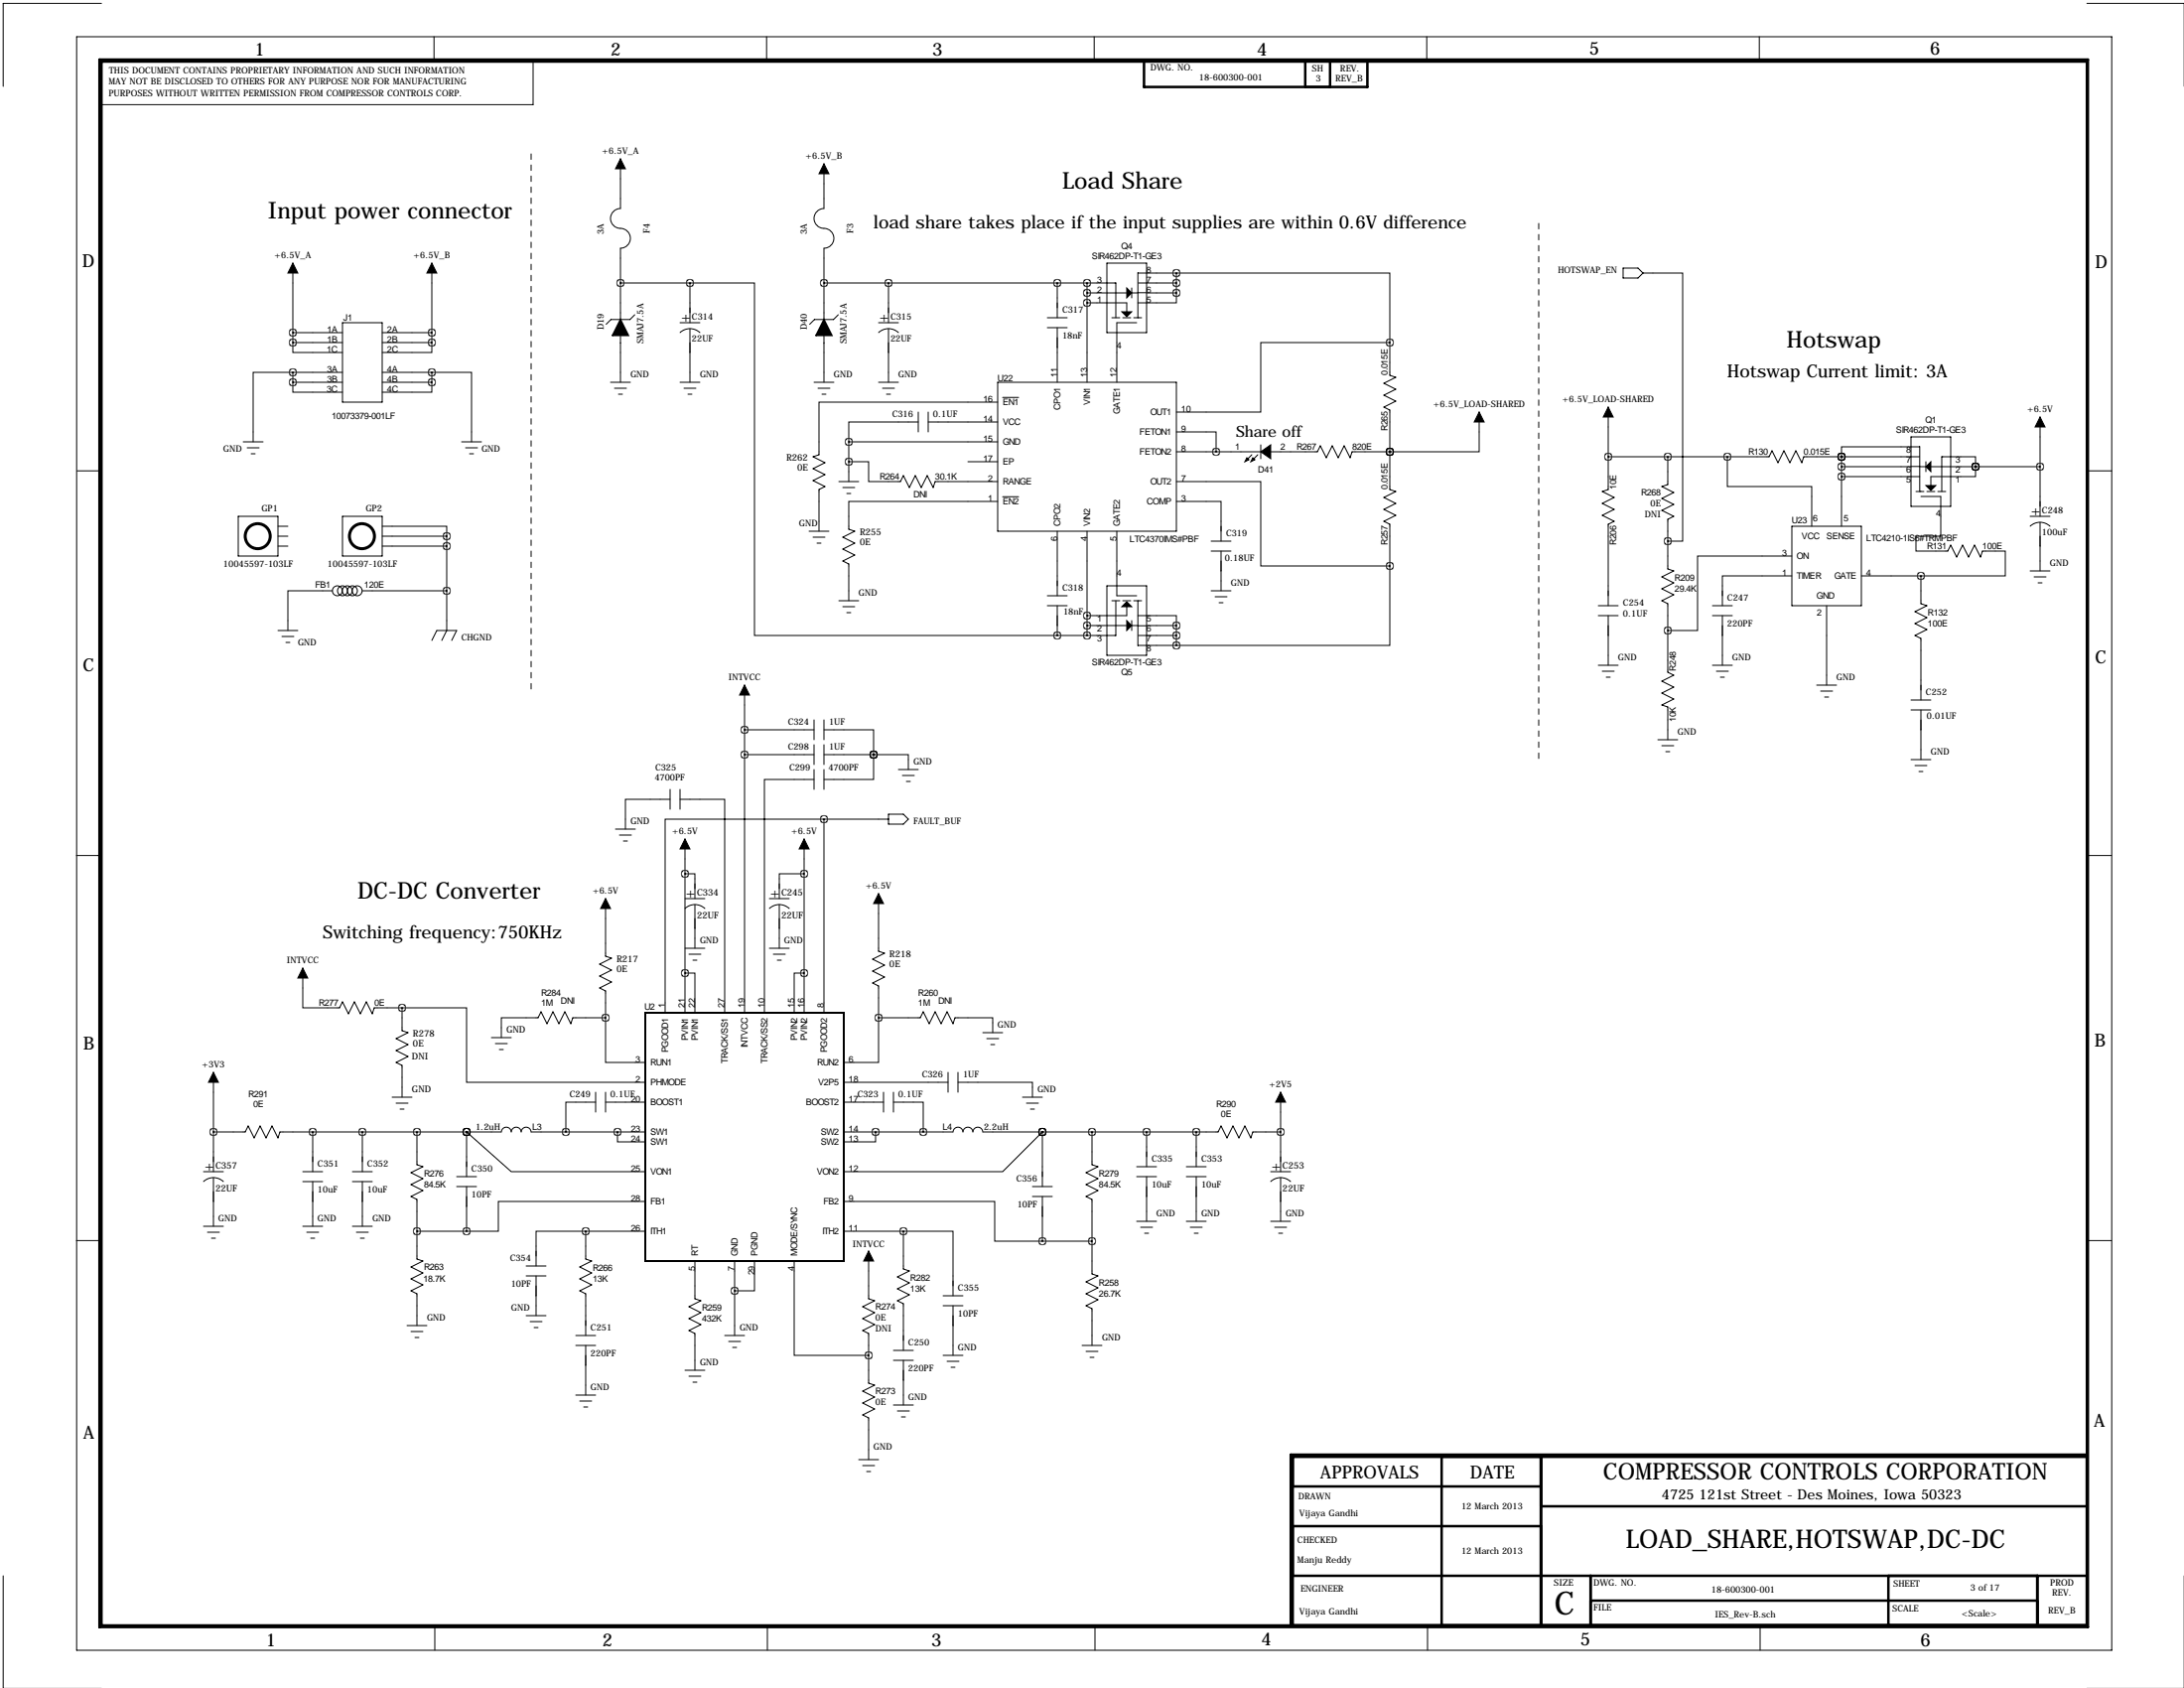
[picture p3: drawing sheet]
<svg xmlns="http://www.w3.org/2000/svg" width="559mm" height="432mm" viewBox="0 0 559 432" stroke-linecap="round" stroke-linejoin="round" font-family="sans-serif">
<g fill="none" stroke="#000" stroke-width=".25">
<path d="M19.6 9.4h520.7v412.7h-520.7zM26 .9h-25.2v21.2M111 9.4v6.3M143.6 15.7h-7.2v11.1h-110.8M196.1 9.4v6.3M280 9.4v6.3M365 9.4v6.3M450.1 9.4v6.3M534 .9h24.8M158.7 40.6v12.7a2.6 2.6 0 0 0-2.5 2.9 2.6 2.6 0 0 0 3.1 2.3 2.54 2.54 0 0 1 2 2.8 2.54 2.54 0 0 1-2.6 2.2v18.2M210.8 41.9v11.4a2.6 2.6 0 0 0-2.5 2.9 2.6 2.6 0 0 0 3.1 2.3 2.54 2.54 0 0 1 1.9 2.8 2.54 2.54 0 0 1-2.5 2.2v18.2M74.9 67.3v20.3"/>
<path d="M110.5 67.3v20.3M158.7 72.4h17.8M176.5 72.4h16.5v90.2h77.5M176.5 72.4v10.2M210.8 72.4h74.7v8.9M227.3 72.4v10.2M270.5 72.4v8.9M278.1 72.4v25.4M278.1 74.9h10.2M278.1 77.5h10.2v2.5M283.2 67.3h10.2v17.8h-10.2zM289.6 74.9h1.5"/>
<path d="M289.6 73.7v2.5M291.1 69.7v11.6M291.1 74.9h2.3M291.2 72.4h9.8M291.2 69.8h9.8M293.4 74.9h7.6M301 69.8h54.6v17.8M301 74.9v2.6h-9.9M301 69.8v5.1M415.3 68.6h3.8l1.3 1.2-1.3 1.3h-3.8zM420.4 69.8h10.1v68.6h-3.8M74.9 95.2h-10.1v17.8"/>
<path d="M74.9 97.8v2.5h12.7M74.9 87.6v2.6h12.7M74.9 85.1h12.7M74.9 87.6h12.7M74.9 95.2h12.7M74.9 97.8h12.7M74.9 95.2v2.6M87.6 82.6h10.2v20.3h-10.2zM97.8 85.1h12.7M97.8 87.6h12.7M97.8 95.2h12.7M97.8 97.8h12.7"/>
<path d="M110.5 95.2h10.1v17.8M110.5 97.8v2.5h-12.7M110.5 87.6v2.6h-12.7M110.5 95.2v2.6M156.2 97.8h5.1M157.2 99.3h3.1M158.7 85.8v12M162.4 80.5l-1.2 1.2h-4.9l-1.2 1.3M174 82.6h5.1M174 97.8h5.1M174 85.1a3.7 3.7 0 0 1 5.1 0M175 99.3h3.1"/>
<path d="M176.5 84.1v13.7M208.3 97.8h5.1M209.3 99.3h3M210.8 85.8v12M214.5 80.5l-1.2 1.2h-4.9l-1.2 1.3M224.8 82.6h5.1M224.8 97.8h5.1M224.8 85.1a3.7 3.7 0 0 1 5.1 0M225.8 99.3h3.1M227.3 84.1v13.7M255.3 97.8h45.7v38.1h-45.7zM268 81.3h5"/>
<path d="M268 83.8h5M270.5 83.8v14M284.5 81.3h2M287.3 81.3h2M290.1 81.3h2M290.8 82.6h-5v15.2M291.1 81.2h.1M355.6 87.6h-33v17.8h-21.6M355.6 87.6v8.4l1.5 .5-3 1.5 3 1.6-3 1.5 3 1.5-3 1.5 1.5 .8v20.3l1.5 .5-3 1.6 3 1.5-3 1.5 3 1.5-3 1.5 1.5 .8v10.7M62.2 113h5.1M63.2 114.6h3.1M64.3 116.1h1"/>
<path d="M118.1 113h5.1M119.1 114.6h3.1M120.1 116.1h1.1M158.2 100.8h1.1M176 100.8h1M210.3 100.8h1M217.2 118.1h5v5.1h8.2l.7-1.5 1.6 3 1.5-3 1.5 3 1.5-3 1.6 3 .5-1.5h16M217.2 113h38.1M217.2 113v10.2M226.8 100.8h1M234.9 107.9h-17.7v5.1M234.9 105.4v5.1"/>
<path d="M237.5 107.9h17.8M237.5 105.4v5.1M247.6 118.1h7.7M255.3 102.9h-45.8v13.4l-1.5 .5 3.1 1.6-3.1 1.5 3.1 1.5-3.1 1.5 3.1 1.6-1.6 .7v10.7M256.5 101.7h4.1M301 110.5h10.1v5.1M301 115.6h21.6M320.3 116.3l-1.5 1.6M321.8 116.3l-1.5 1.6M322.6 113.8v3.5M325.1 115.6h12l.7-1.6 1.5 3.1 1.6-3.1 1.5 3.1 1.5-3.1 1.5 3.1 .5-1.5h9.7M355.6 115.6h.1"/>
<path d="M378.5 105.4v10.2h-22.9M411.5 116.8h41.1l.8-1.5 1.5 3.1 1.5-3.1 1.6 3.1 1.5-3.1 1.5 3.1 .5-1.6h29.6M411.5 104.1v21.1l-1.5 .5 3 1.6-3 1.5 3 1.5-3 1.5 3 1.5-1.5 .8v20.8M426.7 116.8v7.2l-1.5 .5 3 1.5-3 1.5 3 1.5-3 1.6 3 1.5-1.5 .7v12.7l1.5 .5-3 1.6 3 1.5-3 1.5 3 1.5-3 1.6 1.5 .7v17.6l1.5 .7-3 1.5 3 1.6-3 1.5 3 1.5-3 1.5 1.5 .5v8.4M442 116.8v7.7h21.5v10.1M471.2 116.8h.1M471.2 116.8v17.8M471.2 119.4h17.7M488.9 111.8h10.2v17.7h-10.2zM488.9 119.3h2.3M491.1 114.2l-19.9 .1v2.5M491.2 114.2v11.5"/>
<path d="M491.2 119.4h1.6M492.8 118.1v2.5M494 119.4h28M505.5 119.4h.1M505.5 119.4v2.5h-11.5v2.6M505.5 119.4v-2.6h-8.7v8.9M522 106.7v25.4M19.7 120.4h6.4M61 132.1h10.1v10.1h-10.1zM71.1 137.2h2.6M71.1 134.6h2.6M71.1 139.7h2.6"/>
<path d="M87.6 132.1h10.2v10.1h-10.2zM97.8 134.6h16.5v2.6M97.8 137.2h16.5M97.8 139.7h16.5M114.3 137.2v24.1l-1.3 2.5M207 135.9h5.1M208 137.4h3.1M209 138.9h1.1M214.6 123.2h5.1M215.6 124.7h3.1M216.7 126.2h1M255.3 128.3h-38.1v7.1l1.5 .5-3.1 1.5 3.1 1.5-3.1 1.6 3.1 1.5-3.1 1.5 1.6 .8v9.4"/>
<path d="M256.5 127.1h4.1M270.5 135.9v16.5M278.1 135.9v26.7M285.8 135.9v16.5h5M301 123.2h21.6v21.6h33M301 128.3h11.4v10.1M309.9 138.4h5.1M458.5 134.6h17.7v20.3h-17.7zM471.2 121.9h20M490.2 125.7h2.1M491.2 125.7h.1M491.5 127h5.1v10.2h-6.4v3.8h8.1l.8-1.6 1.5 3.1 1.6-3.1 1.5 3.1 1.5-3.1 1.5 3.1 .5-1.5h5.9v6.3h-21.6"/>
<path d="M493 125.7h2M495.8 125.7h2M519.4 132.1h5.1M519.4 134.6a3.7 3.7 0 0 1 5.1 0M522 133.6v12.4M533.9 120.4h6.4M85.1 151.1h-11.4v10.2M92.7 151.1h21.6M214.6 153.7h5.1M215.6 155.2h3.1M216.7 156.7h1M268 152.4h5"/>
<path d="M268 154.9h5M270.5 154.9v7.7M283.2 149.9h10.2v17.7h-10.2zM284.5 153.7h2M285.5 153.7v8.9h-15M287.3 153.7h2M288.3 154.9v2.6h-10.2M289.6 158.8v2.5M290.1 153.7h2M291.1 153.7h.1M291.1 157.5h9.9v2.5M291.1 153.7v11.5"/>
<path d="M309.9 141h5.1M309.9 151.1h5.1M310.9 152.7h3M311.9 154.2h1M312.4 141v10.1M355.6 144.8v20.3h-54.6M408.9 154.9h5.1M408.9 157.5h5.1M411.5 157.5v12.7M438.1 154.9h5.1M438.1 157.5h5.1M440.7 157.5v12.7"/>
<path d="M458.5 147.3h-17.8v7.6M458.5 142.2h-24.2v19.1h-7.6M467.4 154.9v20.4M476.2 147.3h15.3M491.5 147.3v7.1l1.5 .5-3 1.6 3 1.5-3 1.5 3 1.5-3 1.6 1.5 .7v15.8M519.4 146h5.1M520.4 147.6h3.1M521.5 149.1h1M71.1 161.3h5.1M72.1 162.8h3.1M73.2 164.3h1M110.5 163.8l1.3-2.5h5l-1.2 2.5"/>
<path d="M190.5 175.3v83.8M278.1 160h10.2M289.6 160h1.5M291.1 160.1h2.3M291.2 162.6h9.8M293.4 160h7.6M301 160v5.1M301 165.1l-9.8 .1M408.9 170.2h5.1M410 171.7h3M411 173.2h1M438.1 170.2h5.1"/>
<path d="M439.2 171.7h3M440.2 173.2h1M464.8 175.3h5.1M465.8 176.8h3.1M466.9 178.3h1M488.9 179.1h5.1M190.5 193h17.8M190.5 186.7h17.8M208.3 199.4h-12.7v59.7M208.3 184.1v5.1M208.3 190.5v5.1M208.3 196.8v5.1"/>
<path d="M210.8 186.7h12.7v6.3M210.8 184.1v5.1M210.8 190.5v5.1M210.8 196.8v5.1M210.8 193h12.7M223.5 193h.1M223.5 193v6.4h-12.7M223.5 193h8.9v3.8M229.9 196.8h5M230.9 198.4h3M231.9 199.9h1M424.2 189.2h5.1"/>
<path d="M425.2 190.8h3M426.2 192.3h1M488.9 181.6h5.1M488.9 194.3h5.1M490 195.8h3M491 197.4h1M491.5 181.6v12.7M19.6 218.8h6.4M157.5 212.1h5.1M158.5 213.6h3M159.5 215.1h1M171.4 204.5h-11.4v7.6"/>
<path d="M171.4 201.9v5.1M174 204.5h11.4v54.6M174 201.9v5.1M175.3 214.6v44.5M205.7 214.6v44.5M210.8 209.5h-40.6v49.6M210.8 209.5v49.6M210.8 209.5h16.5M227.3 208.3h3.8l1.3 1.2-1.3 1.3h-3.8zM533.8 218.8h6.4M154.9 229.9v14.7l1.6 .5-3.1 1.5 3.1 1.6-3.1 1.5 3.1 1.5-3.1 1.5 1.5 .8v6.8M175.3 223.5h2.5v6.4"/>
<path d="M175.3 229.9h5M175.3 232.4a3.7 3.7 0 0 1 5 0M177.8 231.4v11.2M196.8 229.9h5.1M196.9 232.4a3.7 3.7 0 0 1 5 0M199.4 231.4v11.2M205.7 223.5h-6.3v6.4M224.8 228.6v14.7l1.5 .5-3 1.6 3 1.5-3 1.5 3 1.5-3 1.6 1.5 .7v8.1M77.5 247.6v10.2h9.4l.7-1.5 1.6 3 1.5-3 1.5 3 1.5-3 1.5 3 .6-1.5h7.1M102.9 257.8h16.5v19.1h45.7M102.9 257.8v5.9l1.5 .5-3.1 1.5 3.1 1.5-3.1 1.5 3.1 1.6-3.1 1.5 1.6 .7v8.2M175.3 248.9h2.5v10.2"/>
<path d="M175.3 242.6h5M176.3 244.1h3M177.3 245.6h1M196.8 242.6h5.1M197.9 244.1h3M198.9 245.6h1M205.7 248.9h-2.5v10.2M54.6 274.3v25.4M125.7 265.4h5.1M126.7 267h3.1M127.8 268.5h1M152.4 279.4v5.1"/>
<path d="M154.9 260.3v11.5h10.2M154.9 260.3h-8.3l-.6 1.6-1.5-3.1-1.5 3.1-1.5-3.1-1.5 3.1-1.6-3.1-.7 1.5h-9.4v5.1M154.9 279.4v5.1M215.9 276.9h26.7M224.8 260.3v11.5h-8.9M224.8 260.3h10.7l.7-1.5 1.5 3.1 1.6-3.1 1.5 3.1 1.5-3.1 1.5 3.1 .5-1.6h9.7v3.9M226.1 279.4v5.1M228.6 279.4v5.1M242.6 274.3v5.1M245.1 276.9h19.1v3.8M245.1 274.3v5.1M251.5 264.2h5"/>
<path d="M252.5 265.7h3M253.5 267.2h1M327.7 279.4v20.3M52.1 299.7h5M54.6 289.6h8.1l.8-1.6 1.5 3.1 1.5-3.1 1.6 3.1 1.5-3.1 1.5 3.1 .5-1.5 56.7-.1a1.27 1.27 0 0 1 1.2-1.2 1.27 1.27 0 0 1 1.3 1.2 1.27 1.27 0 0 1 1.3-1.2 1.27 1.27 0 0 1 1.3 1.2 1.27 1.27 0 0 1 1.2-1.2 1.27 1.27 0 0 1 1.3 1.3h29.2M77.5 299.7h5M80 289.6v10.1M90.2 299.7h5M92.7 289.6v10.1M100.3 280.7h5.1M101.3 282.2h3.1M102.4 283.7h1"/>
<path d="M106.7 289.6v8.3l1.5 .5-3 1.6 3 1.5-3 1.5 3 1.5-3 1.6 1.5 .7v15.3l1.5 .5-3 1.5 3 1.5-3 1.6 3 1.5-3 1.5 1.5 .8v8.1M119.4 289.6h.1M119.4 289.6l11.4 10.1h34.3M119.4 289.6v11.4M152.4 281.9h-7.6v7.7M154.9 281.9h10.2M158 289.6v2.5h7.1M215.9 289.6l27.9-.1a1.27 1.27 0 0 1 1.3-1.2 1.27 1.27 0 0 1 1.3 1.3 1.27 1.27 0 0 1 1.2-1.3 1.27 1.27 0 0 1 1.3 1.3 1.27 1.27 0 0 1 1.3-1.3 1.27 1.27 0 0 1 1.3 1.3h60.2l.7-1.6 1.5 3.1 1.6-3.1 1.5 3.1 1.5-3.1 1.5 3.1 .5-1.5h7.2M215.9 281.9h10.2M224 289.6v2.5h-8.1M228.6 281.9h7.6v7.7M261.6 280.7h5.1"/>
<path d="M262.6 282.2h3.1M263.7 283.7h1M266.7 289.6l-10.2 10.1h-40.6M266.7 289.6h.1M266.7 289.6v13.9M279.4 289.6v8.3l1.5 .5-3 1.6 3 1.5-3 1.5 3 1.5-3 1.6 1.5 .7v19.1l1.5 .5-3 1.5 3 1.5-3 1.6 3 1.5-3 1.5 1.5 .8v9.4M290.8 298.4h5.1M293.4 289.6v8.8M303.5 298.4h5.1M306.1 289.6v8.8M325.1 299.7h5.1M19.6 317.3h6.4"/>
<path d="M52.1 313.7h5M52.1 302.2a3.7 3.7 0 0 1 5.1 .1M53.1 315.2h3M54.1 316.7h1M54.6 301.2v12.5M77.5 302.3h5M77.5 313.7h5M78.5 315.2h3M79.5 316.7h1M80 302.3v11.4M90.2 302.3h5M90.2 313.7h5"/>
<path d="M91.2 315.2h3M92.2 316.7h1M92.7 302.3v11.4M106.7 315h12.7M116.8 303.5h5.1M116.8 301h5.1M119.4 303.5v11.5M149.9 315h-12.7v8.8M149.9 315h15.2M149.9 315v7.1l1.5 .5-3.1 1.5 3.1 1.5-3.1 1.6 3.1 1.5-3.1 1.5 1.6 .8v10.6M165.1 307.3h-37.6v7.7h-8.1M215.9 307.3h38.6v10.2h12.2"/>
<path d="M215.9 315h15.2M231.1 315h12.7v16.5M231.1 315v9.6l1.6 .5-3.1 1.5 3.1 1.6-3.1 1.5 3.1 1.5-3.1 1.5 1.5 .8v11.9M264.2 303.5h5M264.2 306.1h5M266.7 306.1v11.4M266.7 317.5h12.7M290.8 301h5.1M290.8 312.4h5.1M291.8 313.9h3.1M292.9 315.5h1M293.4 301v11.4"/>
<path d="M303.5 301h5.1M303.5 312.4h5.1M304.5 313.9h3.1M305.6 315.5h1M306.1 301v11.4M325.1 312.4h5.1M325.1 302.2a3.7 3.7 0 0 1 5.1 .1M326.1 313.9h3.1M327.2 315.5h1M327.7 301.2v11.2M533.8 317.3h6.4M104.1 339.1h5.1"/>
<path d="M134.6 323.8h5.1M134.6 326.4h5.1M134.6 336.5h5.1M135.6 338.1h3.1M136.7 339.6h1M137.2 326.4v10.1M177.8 322.6v9.6l1.5 .5-3 1.6 3 1.5-3 1.5 3 1.5-3 1.6 1.5 .7v9.4M188 322.6v19M193 322.6v7.6h-5M203.2 322.6v24.1h19M222.2 320v12.2l1.6 .5-3.1 1.6 3.1 1.5-3.1 1.5 3.1 1.5-3.1 1.6 1.5 .7v12.7l1.6 .5-3.1 1.6 3.1 1.5-3.1 1.5 3.1 1.5-3.1 1.5 1.5 .8v10.7M241.3 331.5h5.1"/>
<path d="M241.3 334h5.1M243.8 334v12.7M105.2 340.6h3M106.2 342.1h1M147.3 341.6h5.1M147.3 344.2h5.1M147.3 356.9h5.1M148.3 358.4h3.1M149.4 359.9h1M149.9 344.2v12.7M175.3 350.5h5M176.3 352h3"/>
<path d="M177.3 353.6h1M185.4 341.6h5.1M186.4 343.2h3.1M187.5 344.7h1M228.6 345.4h5.1M228.6 348h5.1M228.6 359.4h5.1M231.1 348v11.4M241.3 346.7h5.1M242.3 348.2h3.1M243.3 349.8h1M276.9 344.2h5"/>
<path d="M277.9 345.7h3M278.9 347.2h1M219.7 373.4h5.1M220.7 374.9h3.1M221.7 376.4h1.1M229.6 360.9h3.1M230.6 362.5h1M.8 403.1v28.7M111.3 415.8v6.3M196.3 415.8v6.3M280.2 415.8v6.3M365.3 415.8v6.3"/>
<path d="M450.3 415.8v6.3"/>
<circle cx="86.3" cy="151.1" r="1.27"/>
<circle cx="87.6" cy="151.1" r="1.27"/>
<circle cx="88.8" cy="151.1" r="1.27"/>
<circle cx="90.2" cy="151.1" r="1.27"/>
<circle cx="91.4" cy="151.1" r="1.27"/>
</g>
<g fill="none" stroke="#000" stroke-width=".63">
<path d="M25.5 15.2h508.7v401h-508.7zM26 15.7h508v400.1h-508zM292.7 15.5h57.2v6.8h-57.2zM334 22.3v-6.8h6.3v6.8M368.9 372.6v43.2M394.3 372.6v43.2M534 372.6h-203.2v43.2M534 372.1h-203.7v43.7M330.8 380.2h63.5M330.8 390.4h63.5M394.3 385.3h139.7M330.8 403.1h203.2"/>
<path d="M407 403.1v12.7M407 409.4h114.3M483.2 403.1v12.7M521.3 403.1v12.7"/>
</g>
<path d="M135.9 39.4v137.1M393.7 57.1v137.2" fill="none" stroke="#000" stroke-width=".25" stroke-dasharray="1.4 1.4"/>
<g fill="none" stroke="#000" stroke-width=".76">
<circle cx="65.9" cy="137.2" r="3.2"/>
<circle cx="92.6" cy="137.2" r="3.2"/>
</g>
<path d="M158.7 81.7l2.1 4.1h-4.1zM210.8 81.7l2.1 4.1h-4.1z" fill="#000" stroke="#000" stroke-width=".38"/>
<g fill="#000" stroke="#000" stroke-width=".25">
<path d="M158.7 40.6l1.3 2.6h-2.5zM210.8 41.9l1.3 2.5h-2.6zM74.9 67.3l1.3 2.5h-2.5zM110.5 67.3l1.3 2.5h-2.6zM287 79.8h2.6l-1.3 1.2zM288.3 73.7l1.3 1.2-1.3 1.3zM319 117.1l.5 .5-1 .5zM320.5 117.1l.6 .5-1.1 .5zM322.6 115.6l2.5-1.8v3.5zM378.5 105.4l1.2 2.5h-2.5zM411.5 104.1l1.2 2.6h-2.5zM494 118.1v2.5l-1.2-1.2z"/>
<path d="M522 106.7l1.2 2.5h-2.5zM492.8 124.2h2.5l-1.3 1.3zM287 155.2l1.3-1.3 1.3 1.3zM190.5 175.3l1.3 2.5h-2.6zM288.3 158.8l1.3 1.2-1.3 1.3zM175.3 214.6l1.2 2.6h-2.5zM205.7 214.6l1.3 2.6h-2.5zM154.9 229.9l1.3 2.5h-2.5zM224.8 228.6l1.3 2.5h-2.6zM77.5 247.6l1.2 2.6h-2.5zM54.6 274.3l1.3 2.6h-2.6zM327.7 279.4l1.2 2.5h-2.5z"/>
<path d="M222.2 320l1.3 2.6h-2.5z"/>
</g>
<path d="M165.1 259.1h50.8v63.5h-50.8z" fill="none" stroke="#000" stroke-width=".51"/>
<path d="M74.9 97.8a.07 .07 0 0 0 .1 0 .07 .07 0 0 0-.1 0zM110.4 95.2a.1 .1 0 0 0 .2 0 .1 .1 0 0 0-.2 0zM110.4 97.8a.1 .1 0 0 0 .2 0 .1 .1 0 0 0-.2 0zM74.9 85.1a.07 .07 0 0 0 .1 0 .07 .07 0 0 0-.1 0zM74.9 87.6a.07 .07 0 0 0 .1 0 .07 .07 0 0 0-.1 0zM110.4 85.1a.1 .1 0 0 0 .2 0 .1 .1 0 0 0-.2 0zM110.4 87.6a.1 .1 0 0 0 .2 0 .1 .1 0 0 0-.2 0zM114.2 137.2a.1 .1 0 0 0 .2 0 .1 .1 0 0 0-.2 0zM114.2 139.7a.1 .1 0 0 0 .2 0 .1 .1 0 0 0-.2 0zM114.2 151.1a.1 .1 0 0 0 .2 0 .1 .1 0 0 0-.2 0zM74.9 95.2a.07 .07 0 0 0 .1 0 .07 .07 0 0 0-.1 0zM158.7 72.4a.07 .07 0 0 0 .1 0 .07 .07 0 0 0-.1 0zM210.8 72.4a.07 .07 0 0 0 .1 0 .07 .07 0 0 0-.1 0zM227.3 72.4a.07 .07 0 0 0 .1 0 .07 .07 0 0 0-.1 0zM217.1 113a.07 .07 0 0 0 .1 0 .07 .07 0 0 0-.1 0zM217.1 118.1a.07 .07 0 0 0 .1 0 .07 .07 0 0 0-.1 0zM270.4 72.4a.1 .1 0 0 0 .2 0 .1 .1 0 0 0-.2 0zM278.1 77.5a.07 .07 0 0 0 .1 0 .07 .07 0 0 0-.1 0zM278.1 74.9a.07 .07 0 0 0 .1 0 .07 .07 0 0 0-.1 0zM278.1 72.4a.07 .07 0 0 0 .1 0 .07 .07 0 0 0-.1 0zM300.9 69.8a.1 .1 0 0 0 .2 0 .1 .1 0 0 0-.2 0zM300.9 72.4a.1 .1 0 0 0 .2 0 .1 .1 0 0 0-.2 0zM300.9 74.9a.1 .1 0 0 0 .2 0 .1 .1 0 0 0-.2 0zM300.9 165.1a.1 .1 0 0 0 .2 0 .1 .1 0 0 0-.2 0zM300.9 162.6a.1 .1 0 0 0 .2 0 .1 .1 0 0 0-.2 0zM300.9 160a.1 .1 0 0 0 .2 0 .1 .1 0 0 0-.2 0zM278.1 162.6a.07 .07 0 0 0 .1 0 .07 .07 0 0 0-.1 0zM278.1 157.5a.07 .07 0 0 0 .1 0 .07 .07 0 0 0-.1 0zM278.1 160a.07 .07 0 0 0 .1 0 .07 .07 0 0 0-.1 0zM355.5 87.6a.1 .1 0 0 0 .2 0 .1 .1 0 0 0-.2 0zM355.5 144.8a.1 .1 0 0 0 .2 0 .1 .1 0 0 0-.2 0zM355.5 115.6a.1 .1 0 0 0 .2 0 .1 .1 0 0 0-.2 0zM355.5 115.6a.1 .1 0 0 0 .2 0 .1 .1 0 0 0-.2 0zM311.1 115.6a.07 .07 0 0 0 .1 0 .07 .07 0 0 0-.1 0zM176.5 72.4a.07 .07 0 0 0 .1 0 .07 .07 0 0 0-.1 0zM270.4 162.6a.1 .1 0 0 0 .2 0 .1 .1 0 0 0-.2 0zM471.1 116.8a.07 .07 0 0 0 .1 0 .07 .07 0 0 0-.1 0zM471.1 119.4a.07 .07 0 0 0 .1 0 .07 .07 0 0 0-.1 0zM471.1 121.9a.07 .07 0 0 0 .1 0 .07 .07 0 0 0-.1 0zM491.4 147.3a.1 .1 0 0 0 .2 0 .1 .1 0 0 0-.2 0zM426.7 161.3a.07 .07 0 0 0 .1 0 .07 .07 0 0 0-.1 0zM505.4 119.4a.07 .07 0 0 0 .1 0 .07 .07 0 0 0-.1 0zM505.4 119.4a.07 .07 0 0 0 .1 0 .07 .07 0 0 0-.1 0zM521.9 119.4a.07 .07 0 0 0 .1 0 .07 .07 0 0 0-.1 0zM175.2 248.9a.07 .07 0 0 0 .1 0 .07 .07 0 0 0-.1 0zM205.7 248.9a.07 .07 0 0 0 .1 0 .07 .07 0 0 0-.1 0zM187.9 330.2a.07 .07 0 0 0 .1 0 .07 .07 0 0 0-.1 0zM157.9 289.6a.1 .1 0 0 0 .2 0 .1 .1 0 0 0-.2 0zM119.3 315a.07 .07 0 0 0 .1 0 .07 .07 0 0 0-.1 0zM119.3 289.6a.07 .07 0 0 0 .1 0 .07 .07 0 0 0-.1 0zM92.6 289.6a.1 .1 0 0 0 .2 0 .1 .1 0 0 0-.2 0zM106.6 289.6a.07 .07 0 0 0 .1 0 .07 .07 0 0 0-.1 0zM144.7 289.6a.07 .07 0 0 0 .1 0 .07 .07 0 0 0-.1 0zM266.6 317.5a.1 .1 0 0 0 .2 0 .1 .1 0 0 0-.2 0zM279.3 289.6a.1 .1 0 0 0 .2 0 .1 .1 0 0 0-.2 0zM266.6 289.6a.1 .1 0 0 0 .2 0 .1 .1 0 0 0-.2 0zM224 289.6a.07 .07 0 0 0 .1 0 .07 .07 0 0 0-.1 0zM231.1 315a.07 .07 0 0 0 .1 0 .07 .07 0 0 0-.1 0zM149.8 315a.07 .07 0 0 0 .1 0 .07 .07 0 0 0-.1 0zM236.2 289.6a.07 .07 0 0 0 .1 0 .07 .07 0 0 0-.1 0zM175.2 223.5a.07 .07 0 0 0 .1 0 .07 .07 0 0 0-.1 0zM190.4 193a.1 .1 0 0 0 .2 0 .1 .1 0 0 0-.2 0zM223.5 193a.07 .07 0 0 0 .1 0 .07 .07 0 0 0-.1 0zM223.5 193a.07 .07 0 0 0 .1 0 .07 .07 0 0 0-.1 0zM205.7 223.5a.07 .07 0 0 0 .1 0 .07 .07 0 0 0-.1 0zM293.3 289.6a.07 .07 0 0 0 .1 0 .07 .07 0 0 0-.1 0zM79.9 289.6a.1 .1 0 0 0 .2 0 .1 .1 0 0 0-.2 0zM306 289.6a.07 .07 0 0 0 .1 0 .07 .07 0 0 0-.1 0zM441.9 116.8a.07 .07 0 0 0 .1 0 .07 .07 0 0 0-.1 0zM411.4 116.8a.07 .07 0 0 0 .1 0 .07 .07 0 0 0-.1 0zM426.7 116.8a.07 .07 0 0 0 .1 0 .07 .07 0 0 0-.1 0zM426.7 138.4a.07 .07 0 0 0 .1 0 .07 .07 0 0 0-.1 0zM471.1 116.8a.07 .07 0 0 0 .1 0 .07 .07 0 0 0-.1 0zM266.6 289.6a.1 .1 0 0 0 .2 0 .1 .1 0 0 0-.2 0zM119.3 289.6a.07 .07 0 0 0 .1 0 .07 .07 0 0 0-.1 0zM190.4 186.7a.1 .1 0 0 0 .2 0 .1 .1 0 0 0-.2 0zM154.9 260.3a.07 .07 0 0 0 .1 0 .07 .07 0 0 0-.1 0zM224.7 260.3a.1 .1 0 0 0 .2 0 .1 .1 0 0 0-.2 0zM102.8 257.8a.07 .07 0 0 0 .1 0 .07 .07 0 0 0-.1 0zM210.8 209.5a.07 .07 0 0 0 .1 0 .07 .07 0 0 0-.1 0zM222.2 346.7a.07 .07 0 0 0 .1 0 .07 .07 0 0 0-.1 0zM327.6 289.6a.07 .07 0 0 0 .1 0 .07 .07 0 0 0-.1 0zM279.3 317.5a.1 .1 0 0 0 .2 0 .1 .1 0 0 0-.2 0zM54.5 289.6a.1 .1 0 0 0 .2 0 .1 .1 0 0 0-.2 0zM106.6 315a.07 .07 0 0 0 .1 0 .07 .07 0 0 0-.1 0z" fill="#000" stroke="#000" stroke-width="1.9"/>
<text font-size="8.2" x="397.7" y="413.1">C</text>
<text font-size="6.6" x="416" y="396">LOAD_SHARE,HOTSWAP,DC-DC</text>
<g font-size="5.9">
<text x="271.8" y="48.3">Load Share</text>
<text x="68.6" y="55.9">Input power connector</text>
<text x="457.2" y="88.9">Hotswap</text>
<text x="91.4" y="229.9">DC-DC Converter</text>
<text x="410.2" y="378.5">COMPRESSOR CONTROLS CORPORATION</text>
</g>
<g font-size="4.6">
<text x="65.1" y="14.2">1</text>
<text x="156.3" y="14.2">2</text>
<text x="238.5" y="14.2">3</text>
<text x="321.6" y="14.2">4</text>
<text x="406.6" y="14">5</text>
<text x="493.8" y="14">6</text>
<text x="223.5" y="58.4">load share takes place if the input supplies are within 0.6V difference</text>
<text x="21.1" y="68.4">D</text>
<text x="536.1" y="68.6">D</text>
<text x="442" y="96.5">Hotswap Current limit: 3A</text>
<text x="21.2" y="171.7">C</text>
<text x="536" y="169.7">C</text>
<text x="82.5" y="240">Switching frequency:750KHz</text>
<text x="21.3" y="268.6">B</text>
<text x="535.9" y="267.7">B</text>
<text x="535.7" y="365">A</text>
<text x="21.3" y="368">A</text>
<text x="337.8" y="378.2">APPROVALS</text>
<text x="376.2" y="378.2">DATE</text>
<text x="68" y="421.1">1</text>
<text x="154.1" y="421.1">2</text>
<text x="238.3" y="421.1">3</text>
<text x="322.7" y="421">4</text>
<text x="404.4" y="420.9">5</text>
<text x="491.4" y="421.1">6</text>
</g>
<text font-size="4" x="316.2" y="111.8">Share off</text>
<g font-size="3.6">
<text x="174.2" y="82.3">+</text>
<text x="225" y="82.3">+</text>
<text x="519.7" y="131.8">+</text>
<text x="175.5" y="229.6">+</text>
<text x="197.1" y="229.6">+</text>
<text x="52.3" y="299.5">+</text>
<text x="325.4" y="299.5">+</text>
<text x="425.2" y="383.5">4725 121st Street - Des Moines, Iowa 50323</text>
</g>
<g font-size="2.4">
<text x="201.2" y="117.9">R262</text>
<text x="204" y="120.3">0E</text>
<text x="220" y="136.9">R255</text>
<text x="220" y="139.3">0E</text>
<text x="161.3" y="210.8">GND</text>
<text x="178.3" y="229.1">C334</text>
<text x="199.9" y="229.1">C245</text>
<text x="178.3" y="234.8">22UF</text>
<text x="199.9" y="234.8">22UF</text>
<text x="227.6" y="244.9">R218</text>
<text x="157.7" y="246.1">R217</text>
<text x="157.7" y="248.5">0E</text>
<text x="227.6" y="247.3">0E</text>
<text x="105.7" y="265.2">R278</text>
<text x="105.7" y="267.6">0E</text>
<text x="129.5" y="264.2">GND</text>
<text x="105.4" y="270.9">DNI</text>
<text x="105.4" y="279.4">GND</text>
<text x="55.1" y="299">C357</text>
<text x="328.2" y="299">C253</text>
<text x="55.1" y="304.7">22UF</text>
<text x="328.2" y="304.7">22UF</text>
</g>
<g font-size="2.3">
<text x="27.8" y="21.6">MAY NOT BE DISCLOSED TO OTHERS FOR ANY PURPOSE NOR FOR MANUFACTURING</text>
<text x="27.9" y="18.8">THIS DOCUMENT CONTAINS PROPRIETARY INFORMATION AND SUCH INFORMATION</text>
<text x="294.3" y="18.1">DWG. NO.</text>
<text x="306.8" y="20.6">18-600300-001</text>
<text x="335.7" y="18.2">SH</text>
<text x="336.7" y="20.9">3</text>
<text x="341.7" y="20.9">REV_B</text>
<text x="342.9" y="18.3">REV.</text>
<text x="27.8" y="24.7">PURPOSES WITHOUT WRITTEN PERMISSION FROM COMPRESSOR CONTROLS CORP.</text>
<text x="154.1" y="39.4">+6.5V_A</text>
<text x="206.1" y="40.6">+6.5V_B</text>
<text x="166.2" y="59.7" transform="rotate(-90 166.2 59.7)">F4</text>
<text x="218.3" y="59.7" transform="rotate(-90 218.3 59.7)">F3</text>
<text x="154.4" y="60.1" transform="rotate(-90 154.4 60.1)">3A</text>
<text x="206.5" y="60.1" transform="rotate(-90 206.5 60.1)">3A</text>
<text x="286.9" y="63.8">Q4</text>
<text x="70.3" y="66">+6.5V_A</text>
<text x="105.8" y="66">+6.5V_B</text>
<text x="279.4" y="66.3">SIR462DP-T1-GE3</text>
<text x="293.4" y="69.8">8</text>
<text x="398.6" y="69.8">HOTSWAP_EN</text>
<text x="280.8" y="77.5">1</text>
<text x="280.8" y="74.9">2</text>
<text x="280.8" y="72.4">3</text>
<text x="293.4" y="72.4">7</text>
<text x="293.4" y="74.9">6</text>
<text x="293.4" y="77.5">5</text>
<text x="87.9" y="82">J1</text>
<text x="177" y="81.8">C314</text>
<text x="227.8" y="81.8">C315</text>
<text x="271.8" y="80">C317</text>
<text x="83.7" y="85.1">1A</text>
<text x="83.7" y="87.6">1B</text>
<text x="99.1" y="85.1">2A</text>
<text x="99.1" y="87.6">2B</text>
<text x="154.4" y="84.4" transform="rotate(-90 154.4 84.4)">D19</text>
<text x="164.6" y="87.9" transform="rotate(-90 164.6 87.9)">SMAJ7.5A</text>
<text x="177" y="87.5">22UF</text>
<text x="206.5" y="84.4" transform="rotate(-90 206.5 84.4)">D40</text>
<text x="216.7" y="87.9" transform="rotate(-90 216.7 87.9)">SMAJ7.5A</text>
<text x="227.8" y="87.5">22UF</text>
<text x="271.8" y="86.7">18nF</text>
<text x="285.7" y="89.2">4</text>
<text x="83.6" y="90.2">1C</text>
<text x="83.7" y="95.3">3A</text>
<text x="99.1" y="95.3">4A</text>
<text x="99.1" y="90.2">2C</text>
<text x="83.6" y="100.3">3C</text>
<text x="83.7" y="97.8">3B</text>
<text x="99.1" y="97.8">4B</text>
<text x="99.1" y="100.3">4C</text>
<text x="161.3" y="96.5">GND</text>
<text x="179.1" y="96.5">GND</text>
<text x="213.4" y="96.5">GND</text>
<text x="229.9" y="96.5">GND</text>
<text x="255.3" y="97.5">U22</text>
<text x="270.5" y="96.5" transform="rotate(-90 270.5 96.5)">11</text>
<text x="278.1" y="96.5" transform="rotate(-90 278.1 96.5)">13</text>
<text x="285.7" y="96.5" transform="rotate(-90 285.7 96.5)">12</text>
<text x="355.1" y="96" transform="rotate(-90 355.1 96)">0.015E</text>
<text x="84.9" y="107.2">10073379-001LF</text>
<text x="228.3" y="106.7">C316</text>
<text x="238.8" y="106.7">0.1UF</text>
<text x="251.6" y="108">14</text>
<text x="251.6" y="102.9">16</text>
<text x="256.5" y="103.6">EN1</text>
<text x="271.3" y="104.9" transform="rotate(-90 271.3 104.9)">CPO1</text>
<text x="278.9" y="103.5" transform="rotate(-90 278.9 103.5)">VIN1</text>
<text x="286.5" y="105.9" transform="rotate(-90 286.5 105.9)">GATE1</text>
<text x="294.3" y="106.2">OUT1</text>
<text x="302.3" y="105.4">10</text>
<text x="366.7" y="104.1">+6.5V_LOAD-SHARED</text>
<text x="399.8" y="102.9">+6.5V_LOAD-SHARED</text>
<text x="518.7" y="105.4">+6.5V</text>
<text x="251.6" y="113">15</text>
<text x="256.5" y="108.7">VCC</text>
<text x="256.5" y="113.8">GND</text>
<text x="291.5" y="111.3">FETON1</text>
<text x="302.3" y="110.5">9</text>
<text x="355.1" y="110.2" transform="rotate(-90 355.1 110.2)">R265</text>
<text x="485.1" y="110.8">SIR462DP-T1-GE3</text>
<text x="492.6" y="108.2">Q1</text>
<text x="57.1" y="115.6">GND</text>
<text x="123.2" y="115.6">GND</text>
<text x="251.6" y="118.1">17</text>
<text x="256.5" y="118.9">EP</text>
<text x="291.5" y="116.3">FETON2</text>
<text x="302.3" y="115.6">8</text>
<text x="316.1" y="115.1">1</text>
<text x="327.7" y="115.1">2</text>
<text x="331.7" y="115.1">R267</text>
<text x="345.9" y="115.1">820E</text>
<text x="447.3" y="116.3">R130</text>
<text x="461.5" y="116.3">0.015E</text>
<text x="487.8" y="115.8">8</text>
<text x="487.8" y="118.4">7</text>
<text x="500.4" y="118.4">3</text>
<text x="225.1" y="122.7">R264</text>
<text x="239.3" y="122.7">30.1K</text>
<text x="252.8" y="123.2">2</text>
<text x="256.5" y="124">RANGE</text>
<text x="294.3" y="124">OUT2</text>
<text x="302.3" y="123.2">7</text>
<text x="321.9" y="120.9">D41</text>
<text x="355.1" y="125.2" transform="rotate(-90 355.1 125.2)">0.015E</text>
<text x="413.5" y="125.2" transform="rotate(-90 413.5 125.2)">10E</text>
<text x="487.8" y="120.9">6</text>
<text x="487.8" y="123.5">5</text>
<text x="500.4" y="123.5">1</text>
<text x="500.4" y="120.9">2</text>
<text x="66.9" y="130.8">GP1</text>
<text x="93.6" y="130.8">GP2</text>
<text x="233.7" y="127.3">DNI</text>
<text x="252.8" y="128.3">1</text>
<text x="256.5" y="129">EN2</text>
<text x="293.4" y="129">COMP</text>
<text x="302.3" y="128.3">3</text>
<text x="419.9" y="126.8">R268</text>
<text x="422.3" y="129.5">0E</text>
<text x="522.5" y="131.3">C248</text>
<text x="204.5" y="134.6">GND</text>
<text x="271.3" y="134.6" transform="rotate(-90 271.3 134.6)">CPO2</text>
<text x="278.9" y="134.6" transform="rotate(-90 278.9 134.6)">VIN2</text>
<text x="286.5" y="134.6" transform="rotate(-90 286.5 134.6)">GATE2</text>
<text x="313.7" y="137.2">C319</text>
<text x="420.9" y="132.4">DNI</text>
<text x="458.5" y="133.9">U23</text>
<text x="461" y="137.9">VCC</text>
<text x="463.9" y="133.4">6</text>
<text x="467.4" y="137.9">SENSE</text>
<text x="471.8" y="133.4">5</text>
<text x="495.4" y="132.1">4</text>
<text x="522.5" y="137">100uF</text>
<text x="270.5" y="138.3" transform="rotate(-90 270.5 138.3)">6</text>
<text x="278.1" y="138.3" transform="rotate(-90 278.1 138.3)">4</text>
<text x="285.7" y="138.3" transform="rotate(-90 285.7 138.3)">5</text>
<text x="289.1" y="138.7">LTC4370IMS#PBF</text>
<text x="313.4" y="143.6">0.18UF</text>
<text x="355.1" y="139.4" transform="rotate(-90 355.1 139.4)">R257</text>
<text x="413.5" y="139.4" transform="rotate(-90 413.5 139.4)">R206</text>
<text x="456" y="142.2">3</text>
<text x="459.7" y="143">ON</text>
<text x="477.5" y="138.4">LTC4210-1IS6#TRMPBF</text>
<text x="493.1" y="140.5">R131</text>
<text x="507.2" y="140.5">100E</text>
<text x="57.1" y="145">10045597-103LF</text>
<text x="83.8" y="145">10045597-103LF</text>
<text x="285.7" y="147.3">4</text>
<text x="315" y="149.9">GND</text>
<text x="428.5" y="148.6">R209</text>
<text x="456" y="147.3">1</text>
<text x="459.7" y="148.1">TIMER</text>
<text x="469.3" y="148.1">GATE</text>
<text x="477.5" y="147.3">4</text>
<text x="524.5" y="144.8">GND</text>
<text x="80.6" y="150.4">FB1</text>
<text x="93.2" y="150.4">120E</text>
<text x="219.7" y="152.4">GND</text>
<text x="271.8" y="151.1">C318</text>
<text x="415.3" y="154.9">C254</text>
<text x="428.5" y="151.4">29.4K</text>
<text x="442" y="153.7">C247</text>
<text x="464.8" y="153.2">GND</text>
<text x="272" y="157.3">18nF</text>
<text x="280.8" y="159">1</text>
<text x="280.8" y="161.6">2</text>
<text x="293.4" y="161.6">6</text>
<text x="293.4" y="159">5</text>
<text x="415.3" y="157.8">0.1UF</text>
<text x="442" y="160.4">220PF</text>
<text x="464.9" y="157.5">2</text>
<text x="493.3" y="157.5">R132</text>
<text x="493.3" y="160.3">100E</text>
<text x="76.2" y="165.1">GND</text>
<text x="118" y="163.8">CHGND</text>
<text x="280.8" y="164.1">3</text>
<text x="293.4" y="166.6">8</text>
<text x="293.4" y="164.1">7</text>
<text x="186.4" y="174">INTVCC</text>
<text x="279.4" y="170.2">SIR462DP-T1-GE3</text>
<text x="286.9" y="172.7">Q5</text>
<text x="414" y="168.9">GND</text>
<text x="428.8" y="171.7" transform="rotate(-90 428.8 171.7)">R248</text>
<text x="443.2" y="168.9">GND</text>
<text x="469.9" y="174">GND</text>
<text x="492.8" y="177.8">C252</text>
<text x="201.6" y="185.4">C324</text>
<text x="212.1" y="185.4">1UF</text>
<text x="428.8" y="184.7" transform="rotate(-90 428.8 184.7)">10K</text>
<text x="493" y="184">0.01UF</text>
<text x="201.6" y="191.8">C298</text>
<text x="212.1" y="191.8">1UF</text>
<text x="429.3" y="188">GND</text>
<text x="167.6" y="197.2">C325</text>
<text x="201.9" y="197.2">C299</text>
<text x="211.9" y="197.2">4700PF</text>
<text x="233.7" y="195.6">GND</text>
<text x="494" y="193">GND</text>
<text x="167.5" y="199.7">4700PF</text>
<text x="172" y="213.4">+6.5V</text>
<text x="202.4" y="213.4">+6.5V</text>
<text x="233.7" y="210.8">FAULT_BUF</text>
<text x="221.5" y="227.3">+6.5V</text>
<text x="151.6" y="228.6">+6.5V</text>
<text x="179.1" y="241.3">GND</text>
<text x="200.7" y="241.3">GND</text>
<text x="73.4" y="246.4">INTVCC</text>
<text x="81.6" y="257.3">R277</text>
<text x="95.8" y="257.3">0E</text>
<text x="138.4" y="254.8">R284</text>
<text x="138.4" y="257.3">1M</text>
<text x="143.5" y="256.8">DNI</text>
<text x="170.2" y="257.8" transform="rotate(-90 170.2 257.8)">1</text>
<text x="175.3" y="257.8" transform="rotate(-90 175.3 257.8)">21</text>
<text x="177.8" y="257.8" transform="rotate(-90 177.8 257.8)">22</text>
<text x="185.4" y="257.8" transform="rotate(-90 185.4 257.8)">27</text>
<text x="190.5" y="257.8" transform="rotate(-90 190.5 257.8)">19</text>
<text x="195.6" y="257.8" transform="rotate(-90 195.6 257.8)">10</text>
<text x="203.2" y="257.8" transform="rotate(-90 203.2 257.8)">15</text>
<text x="205.7" y="257.8" transform="rotate(-90 205.7 257.8)">16</text>
<text x="210.8" y="257.8" transform="rotate(-90 210.8 257.8)">8</text>
<text x="234.9" y="254.8">R260</text>
<text x="234.9" y="257.3">1M</text>
<text x="240" y="256.8">DNI</text>
<text x="164.8" y="258.3">U2</text>
<text x="255.3" y="262.9">GND</text>
<text x="170.9" y="269.3" transform="rotate(-90 170.9 269.3)">PGOOD1</text>
<text x="176" y="266.3" transform="rotate(-90 176 266.3)">PVIN1</text>
<text x="178.6" y="266.3" transform="rotate(-90 178.6 266.3)">PVIN1</text>
<text x="191.3" y="268" transform="rotate(-90 191.3 268)">INTVCC</text>
<text x="204" y="266.3" transform="rotate(-90 204 266.3)">PVIN2</text>
<text x="206.5" y="266.3" transform="rotate(-90 206.5 266.3)">PVIN2</text>
<text x="211.6" y="269.3" transform="rotate(-90 211.6 269.3)">PGOOD2</text>
<text x="51.7" y="273">+3V3</text>
<text x="162.6" y="271.8">3</text>
<text x="166.4" y="272.5">RUN1</text>
<text x="186.2" y="272.1" transform="rotate(-90 186.2 272.1)">TRACK/SS1</text>
<text x="196.3" y="272.1" transform="rotate(-90 196.3 272.1)">TRACK/SS2</text>
<text x="209.1" y="272.5">RUN2</text>
<text x="217.2" y="271.8">6</text>
<text x="235.9" y="275.6">C326</text>
<text x="246.4" y="275.6">1UF</text>
<text x="63.6" y="280.7">R291</text>
<text x="145.7" y="280.7">C249</text>
<text x="156.2" y="280.7">0.1UF</text>
<text x="161.5" y="281.9">20</text>
<text x="162.6" y="276.9">2</text>
<text x="166.4" y="277.6">PHMODE</text>
<text x="209.4" y="277.6">V2P5</text>
<text x="217.2" y="281.9">17</text>
<text x="217.2" y="276.9">18</text>
<text x="219.4" y="280.7">C323</text>
<text x="229.9" y="280.7">0.1UF</text>
<text x="265.4" y="279.4">GND</text>
<text x="324.8" y="278.1">+2V5</text>
<text x="64.8" y="283.2">0E</text>
<text x="166.4" y="282.7">BOOST1</text>
<text x="206.2" y="282.7">BOOST2</text>
<text x="311.2" y="283.2">R290</text>
<text x="312.4" y="285.8">0E</text>
<text x="121.7" y="289.1">1.2uH</text>
<text x="136.1" y="289.1">L3</text>
<text x="161.5" y="289.6">23</text>
<text x="161.5" y="292.1">24</text>
<text x="166.4" y="290.3">SW1</text>
<text x="166.4" y="292.9">SW1</text>
<text x="210" y="292.9">SW2</text>
<text x="210" y="290.3">SW2</text>
<text x="217.2" y="292.1">13</text>
<text x="217.2" y="289.6">14</text>
<text x="241.2" y="289.1">L4</text>
<text x="251.7" y="289.1">2.2uH</text>
<text x="81.3" y="298.4">C351</text>
<text x="94" y="298.4">C352</text>
<text x="120.6" y="299.7">C350</text>
<text x="161.5" y="299.7">25</text>
<text x="217.2" y="299.7">12</text>
<text x="294.6" y="297.2">C335</text>
<text x="307.3" y="297.2">C353</text>
<text x="81.3" y="305.1">10uF</text>
<text x="94" y="305.1">10uF</text>
<text x="108.5" y="301">R276</text>
<text x="108.5" y="303.8">84.5K</text>
<text x="166.4" y="300.5">VON1</text>
<text x="209" y="300.5">VON2</text>
<text x="260" y="302.3">C356</text>
<text x="281.2" y="301">R279</text>
<text x="281.2" y="303.8">84.5K</text>
<text x="294.6" y="303.9">10uF</text>
<text x="307.3" y="303.9">10uF</text>
<text x="120.6" y="306.4">10PF</text>
<text x="161.5" y="307.3">28</text>
<text x="166.4" y="308.1">FB1</text>
<text x="210.7" y="308.1">FB2</text>
<text x="217.2" y="307.3">9</text>
<text x="260.3" y="309">10PF</text>
<text x="295.9" y="311.1">GND</text>
<text x="307.3" y="311.1">GND</text>
<text x="328.9" y="311.1">GND</text>
<text x="55.9" y="312.4">GND</text>
<text x="81.3" y="312.4">GND</text>
<text x="95.2" y="312.4">GND</text>
<text x="161.5" y="315">26</text>
<text x="166.4" y="315.7">ITH1</text>
<text x="210.4" y="315.7">ITH2</text>
<text x="217.2" y="315">11</text>
<text x="130.5" y="322.6">C354</text>
<text x="178.6" y="321.3" transform="rotate(-90 178.6 321.3)">RT</text>
<text x="188.7" y="321.3" transform="rotate(-90 188.7 321.3)">GND</text>
<text x="193.8" y="321.3" transform="rotate(-90 193.8 321.3)">PGND</text>
<text x="204" y="321.3" transform="rotate(-90 204 321.3)">MODE/SYNC</text>
<text x="218.2" y="319.1">INTVCC</text>
<text x="108.4" y="327.9">18.7K</text>
<text x="108.5" y="324.9">R263</text>
<text x="130.8" y="329.3">10PF</text>
<text x="151.6" y="325.1">R266</text>
<text x="151.6" y="327.9">13K</text>
<text x="177.8" y="325" transform="rotate(-90 177.8 325)">5</text>
<text x="188" y="325" transform="rotate(-90 188 325)">7</text>
<text x="193" y="326.2" transform="rotate(-90 193 326.2)">29</text>
<text x="203.2" y="325" transform="rotate(-90 203.2 325)">4</text>
<text x="232.9" y="327.7">R282</text>
<text x="281.2" y="328.9">R258</text>
<text x="130.8" y="335.3">GND</text>
<text x="179.6" y="335.3">R259</text>
<text x="224" y="335.1">R274</text>
<text x="232.9" y="330.5">13K</text>
<text x="245.1" y="330.2">C355</text>
<text x="281.2" y="331.7">26.7K</text>
<text x="109.2" y="337.8">GND</text>
<text x="151.1" y="340.4">C251</text>
<text x="179.6" y="338.1">432K</text>
<text x="189.2" y="340.4">GND</text>
<text x="224" y="337.8">0E</text>
<text x="224" y="340.7">DNI</text>
<text x="245.1" y="336.9">10PF</text>
<text x="151.1" y="347.1">220PF</text>
<text x="232.4" y="344.2">C250</text>
<text x="245.1" y="345.4">GND</text>
<text x="281.9" y="342.9">GND</text>
<text x="179.1" y="349.2">GND</text>
<text x="232.4" y="350.9">220PF</text>
<text x="151.1" y="355.6">GND</text>
<text x="224" y="356.7">R273</text>
<text x="224" y="359.4">0E</text>
<text x="232.4" y="358.1">GND</text>
<text x="223.5" y="370.8">GND</text>
<text x="332.2" y="383.5">DRAWN</text>
<text x="332.5" y="387.9">Vijaya Gandhi</text>
<text x="373.9" y="386.1">12 March 2013</text>
<text x="332" y="394.7">CHECKED</text>
<text x="332" y="399.8">Manju Reddy</text>
<text x="373.9" y="397.6">12 March 2013</text>
<text x="332.7" y="407.2">ENGINEER</text>
<text x="397.6" y="405.6">SIZE</text>
<text x="407.7" y="405.6">DWG. NO.</text>
<text x="437.9" y="407.5">18-600300-001</text>
<text x="484.4" y="405.9">SHEET</text>
<text x="504.1" y="407">3of17</text>
<text x="524.6" y="405.6">PROD</text>
<text x="332.5" y="413">Vijaya Gandhi</text>
<text x="407.7" y="412">FILE</text>
<text x="438.8" y="413.8">IES_Rev-B.sch</text>
<text x="484.2" y="412.2">SCALE</text>
<text x="501.9" y="413.6">&lt;Scale&gt;</text>
<text x="524.1" y="412.8">REV_B</text>
<text x="525.1" y="408.2">REV.</text>
</g>
</svg>
